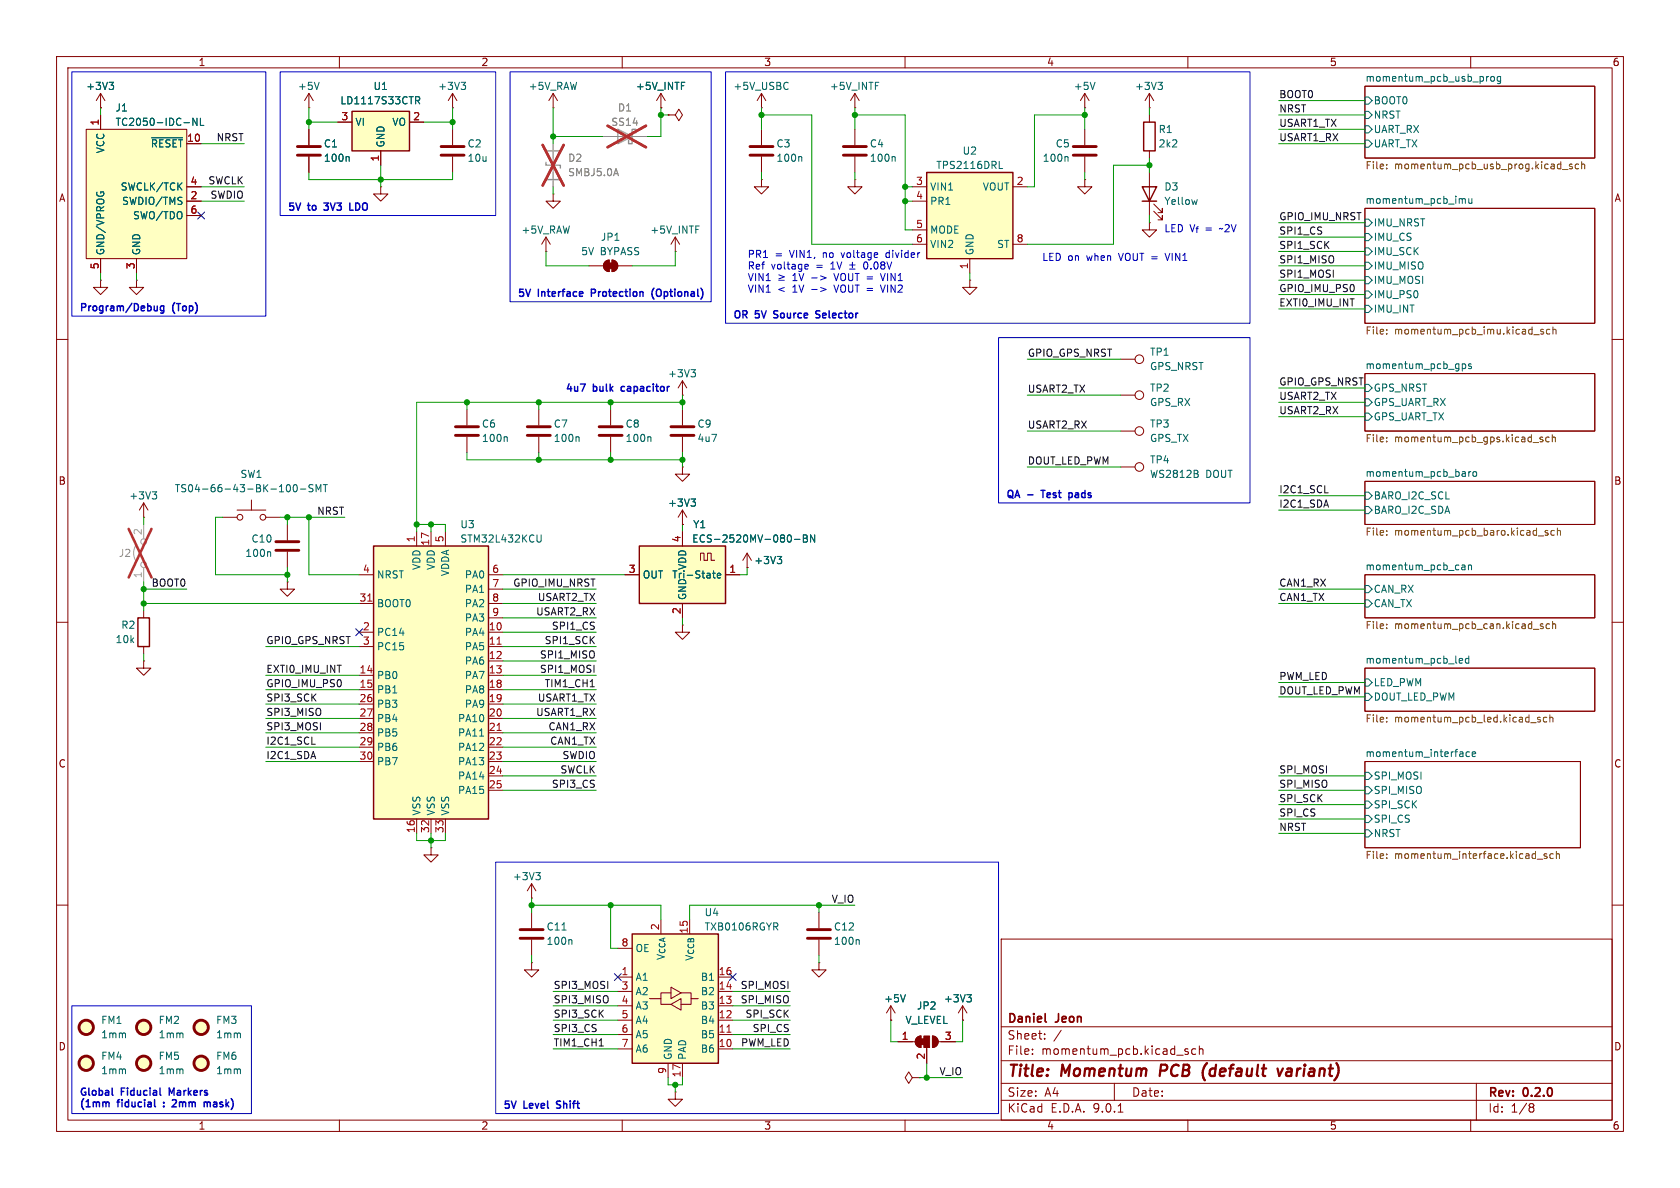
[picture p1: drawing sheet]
<svg xmlns="http://www.w3.org/2000/svg" width="297mm" height="210mm" viewBox="0 0 297 210" stroke-linecap="round" stroke-linejoin="round" font-family="sans-serif">
<g fill="none" stroke="#840000" stroke-width=".18">
<path d="M10 10h277v190h-277zM12 12h273v186h-273zM60 10v2M110 10v2M116.8 19.1h.1M116.8 16.5l-.7 1.3M116.8 16.5l.8 1.3M116.8 16.5v2.6M160 10v2M191.8 19.1h.1M191.8 16.5l-.8 1.3M191.8 16.5l.7 1.3"/>
<path d="M191.8 16.5v2.6M203.2 19.1h.1M203.2 16.5l-.8 1.3M203.2 16.5l.8 1.3M203.2 16.5v2.6M210 10v2M241.3 15.2h40.6v12.7h-40.6zM260 10v2M97.8 34.3v1.3h1.3l-1.3 1.2-1.3-1.2h1.3M97.8 34.3h.1M241.3 36.8h40.6v20.4h-40.6zM96.5 44.5h.1"/>
<path d="M96.5 41.9l-.7 1.3M96.5 41.9l.8 1.3M96.5 41.9v2.6M104.1 47h2.6M107 46.3l.7-.3v2a1.02 1.02 0 0 1-.9-.6 1.02 1.02 0 0 1 .2-1.1zM108.2 46a1.02 1.02 0 0 1 1 1 1.02 1.02 0 0 1-1 1zM109.2 47h2.6M119.4 44.5h.1M119.4 41.9l-.8 1.3M119.4 41.9l.7 1.3M119.4 41.9v2.6M171.4 49.5v1.3h1.3l-1.3 1.3-1.2-1.3h1.2"/>
<path d="M171.4 49.5h.1M10 60h2M82.5 72.4v2.8M82.5 77.2v2.8M241.3 66h40.6v10.2h-40.6zM285 60h2M39.4 91.4h2.5M41.9 90.2h5.1M44.4 88.4v1.8M47 91.4h2.5M50.8 92.7v2.8M50.8 97.5v2.8"/>
<path d="M241.3 85.1h40.6v7.6h-40.6zM10 110h2M50.8 102.9v1.2h1.3l-1.3 1.3-1.3-1.3h1.3M50.8 102.9h.1M241.3 118.1h40.6v7.6h-40.6zM241.3 101.6h40.6v7.6h-40.6zM285 110h2M241.3 134.6h38.1v15.3h-38.1zM76.2 149.9v1.2h1.3l-1.3 1.3-1.3-1.3h1.3M76.2 149.9h.1M10 160h2M177 166h108v32h-108z"/>
<path d="M285 160h2M60 198v2M110 198v2M160 198v2M177 194.5h108M177 191.5h108M177 187.5h108M177 181.5h108M182.5 186.3v.1M182.5 185.5v.1M184.7 183.6v.1M184.7 182.8v.1"/>
<path d="M187.6 182.1l-1.3 2M197 191.5v3M197.7 196.6h.8M209.5 185.7l.6 .4-.2 .3-.4-.1M210 198v2M210 185.5l-.3-.1-.2 .2M211.4 185.5l-.4-.1-.3 .3v.4l.1 .2h.6M212 185.5l.2-.1 .4 .1 .1 .9M212 184.9v1.5M260 198v2M261 191.5v6.5M270.6 195.1l.4 .1 .2 .2-.3 .3"/>
<path d="M270.6 195.7h.3M270.9 195.7l.2 .2 .1 .4-.2 .2-.4 .1"/>
<circle cx="42.4" cy="91.4" r=".51"/>
<circle cx="46.5" cy="91.4" r=".51"/>
</g>
<path d="M205.3 188.2l-.3 2M212.8 190.6l.2 .4M213.4 187.9l-.6 .9M225.8 188.9l.4 1.3 .6-1.3M227.8 188.9l-.2 .1M228.2 189.4h-.5a.4 .4 0 0 0-.4 .4 .4 .4 0 0 0 .3 .4h.5" fill="none" stroke="#840000" stroke-width=".4"/>
<path d="M184.8 180.6l.2 .1" fill="none" stroke="#840000" stroke-width=".3"/>
<g fill="none" stroke="#006464" stroke-width=".18">
<path d="M120.5 14.5h.6M193.6 14.5l-.4 1.3M204.7 14.5h.8l-.4 .5M205.3 15l.2 .3v.3l-.2 .2M241.3 17.1h.6l.7 .7-.7 .6h-.6zM241.3 19.7h.6l.7 .6-.7 .7h-.6zM263.2 13.5l-.4 .3M263.6 13.6l.2-.1 .3 .1 .1 .5-.1 .2-.3 .1-.2-.2zM265.3 13.6l-.4-.1-.2 .3 .1 .5h.5M265.3 13.5v1l-.3 .3-.3-.1M123 39.9h.6M241.3 38.7h.6l.7 .7-.7 .6h-.6z"/>
<path d="M241.3 22.2h.6l.7 .7-.7 .6h-.6zM241.3 24.8h.6l.7 .6-.7 .6h-.6zM258.2 35.1l.3 .2M258.5 35.3l.2-.2 .3 .1 .1 .8M258.5 35.3v.7M259.7 35.1v.8l.3 .1 .2-.2M260.2 35.1v.9M241.3 41.3h.6l.7 .6-.7 .6h-.6zM241.3 54h.6l.7 .6-.7 .6h-.6zM241.3 46.4h.6l.7 .6-.7 .6h-.6zM241.3 48.9h.6l.7 .6-.7 .7h-.6zM241.3 51.4h.6l.7 .7-.7 .6h-.6z"/>
<path d="M241.3 43.8h.6l.7 .7-.7 .6h-.6zM89.5 77.2l.2 .2v.6M241.3 67.9h.6l.7 .7-.7 .6h-.6zM241.3 70.5h.6l.7 .6-.7 .7h-.6zM241.3 73h.6l.7 .7-.7 .6h-.6zM258.5 64.3v1.3M258.5 64.4l.4-.1 .2 .3-.1 .5h-.5M260.1 64.4l-.3-.1-.2 .2 .1 .2 .4 .1v.3h-.5M47.7 97.5l.1 .2v.7M51.9 85.8l.2-.1a.68 .68 0 0 1 .5 .6 .68 .68 0 0 1-.5 .6l-.2-.1-.1-.3zM53.1 86.5h1M55.3 85.7h-.4l-.2 .1v.4l.5 .2 .1 .3-.2 .2h-.5"/>
<path d="M55.9 86.9v-1.2l.4 .9 .4-.9v1.2M57.1 85.7h.8M57.5 85.7v1.2M241.3 87h.6l.7 .6-.7 .7h-.6zM241.3 89.5h.6l.7 .7-.7 .6h-.6zM258.5 99.9h.4l.1 .8M259.6 100l.2-.1h.3v.8M259.6 99.9v.8M259.7 83.4v.8M260 83.4l-.3 .2M260.4 83.5l.2-.1 .4 .1 .1 .5-.2 .2h-.3l-.2-.1zM241.3 103.5h.6l.7 .6-.7 .7h-.6z"/>
<path d="M241.3 106h.6l.7 .7-.7 .6h-.6zM258 116.8l.6-.1-.1-.3h-.3l-.2 .2v.6h.5M259 100.2h-.4l-.2 .2 .2 .3h.4M259.7 116.4h-.4l-.2 .2 .1 .6h.5M259.7 116v1.2M241.3 136.5h.6l.7 .7-.7 .6h-.6zM241.3 139.1h.6l.7 .6-.7 .6h-.6zM241.3 120h.6l.7 .7-.7 .6h-.6zM241.3 122.6h.6l.7 .6-.7 .6h-.6zM258.5 132.9l.1 .2v.6M258.6 133.7h-.4M258.6 133.2l-.4 .1"/>
<path d="M259.8 133l-.4-.1-.2 .2 .1 .6h.5M260.3 133.3l.6-.1-.1-.2-.4-.1-.1 .2v.6h.5M241.3 146.7h.6l.7 .6-.7 .7h-.6zM241.3 141.6h.6l.7 .6-.7 .7h-.6zM241.3 144.1h.6l.7 .7-.7 .6h-.6z"/>
</g>
<g fill="none" stroke="#725600" stroke-width=".18">
<path d="M245.1 29.1v.1M245.1 29.7v.1M276.2 30h1M277.9 29.1l-.3-.1-.2 .2 .1 .2 .4 .1v.3h-.5M279.1 29.1l-.4-.1-.2 .2 .1 .6h.5M279.6 29.1l.2-.1 .3 .1 .1 .7M279.6 28.6v1.2M245.1 58.3v.1M245.1 58.9v.2M271.2 59.2h.9M272.8 58.3l-.3-.1-.1 .2v.2l.4 .1v.3h-.4M274 58.3l-.4-.1-.2 .3 .1 .5h.5"/>
<path d="M274.5 57.8v1.3M274.5 58.3l.2-.1 .3 .1 .1 .8M245.1 77.3v.1M245.1 78v.1M271 78.2h1M272.7 77.3h-.3l-.2 .1 .1 .2 .4 .1v.3h-.5M273.9 77.3h-.4l-.2 .2 .1 .5h.5M274.4 77.4l.2-.1h.3l.1 .8M274.4 76.8v1.3M245.1 93.8v.2M245.1 94.5v.1M271.9 94.7h1"/>
<path d="M273.6 93.8h-.3l-.2 .2 .1 .1 .4 .2v.3h-.5M274.8 93.8h-.4l-.2 .2 .1 .6h.5M275.3 93.9l.2-.1h.3l.1 .8M275.3 93.3v1.3M245.1 110.3v.2M245.1 111v.1M271.1 111.2h1M272.8 110.3h-.3l-.2 .2 .1 .1 .4 .2v.3h-.5M273.9 110.3h-.3l-.3 .2 .2 .6h.4M274.5 110.4l.2-.1h.3v.8M274.5 109.9v1.2M245.1 126.9v.1"/>
<path d="M245.1 127.5v.1M270.6 127.8h1M272.3 126.9l-.3-.1-.2 .2 .1 .2 .4 .1v.3h-.5M273.5 126.9l-.4-.1-.3 .2 .2 .6h.5M274 126.4v1.2M274 126.9l.2-.1 .3 .1v.7M245.1 151.6v.2M245.1 151v.1M271.8 151.9h.9M273.5 151l-.4-.1-.1 .2v.2l.5 .1v.3h-.5M274.6 151l-.4-.1-.2 .3 .1 .5h.5M275.1 151l.2-.1 .3 .1 .1 .8"/>
<path d="M275.1 150.5v1.3"/>
</g>
<g fill="#840000" stroke="#840000" stroke-width=".18">
<path d="M107.4 46.5h1.1v1h-1.1z"/>
<path d="M107 46.3l.7-.3v2a1.02 1.02 0 0 1-.9-.6 1.02 1.02 0 0 1 .2-1.1z"/>
<path d="M108.2 46a1.02 1.02 0 0 1 1 1 1.02 1.02 0 0 1-1 1z"/>
</g>
<path d="M80.5 75.4h4.1M80.5 77h4.1M48.8 97.3h4M48.8 95.8h4" fill="none" stroke="#840000" stroke-width=".51"/>
<path d="M66 96.5h20.4v48.3h-20.4z" fill="#ffffc2"/>
<path d="M201.9 33h2.6l-1.3 2.6zM201.9 35.6h2.6M202.2 21.6h2v5.1h-2zM66 96.5h20.4v48.3h-20.4zM24.4 109.2h2v5.1h-2z" fill="none" stroke="#840000" stroke-width=".25"/>
<g fill="none" stroke="#840000" stroke-width=".18">
<path d="M134.6 19.1h.1M134.6 16.5l-.7 1.3M134.6 16.5l.8 1.3M134.6 16.5v2.6M151.1 19.1h.1M151.1 16.5v2.6M151.1 16.5l-.7 1.3M151.1 16.5l.8 1.3M134.6 31.8v1.2h1.3l-1.3 1.3-1.3-1.3h1.3M134.6 31.8h.1M134.6 22.9v2.8M134.6 27.7v2.8"/>
<path d="M151.1 31.8v1.2h1.3l-1.3 1.3-1.2-1.3h1.2M151.1 31.8h.1M151.1 22.9v2.8M151.1 27.7v2.8M191.8 31.8v1.2h1.2l-1.2 1.3-1.3-1.3h1.3M191.8 31.8h.1M191.8 22.9v2.8M191.8 27.7v2.8M203.2 39.4v1.2h1.3l-1.3 1.3-1.3-1.3h1.3M203.2 39.4h.1M203.2 20.3v1.3M203.2 26.7v1.2"/>
<path d="M203.2 30.5v7.6M204 37.3l1.5 1.6v-.8v.8h-.8M204 36.1l1.5 1.5v-.8v.8h-.8M198.1 76.2h2.6M198.1 69.9h2.6M198.1 63.5h2.6M73.7 94v2.5M76.2 94v2.5M78.7 94v2.5M198.1 82.6h2.6M25.4 116.8v1.3h1.3l-1.3 1.3-1.3-1.3h1.3M25.4 116.8h.1"/>
<path d="M25.4 108v1.2M25.4 114.3v1.3M63.5 101.6h2.5M63.5 106.7h2.5M63.5 111.8h2.5M63.5 114.3h2.5M63.5 119.4h2.5M86.4 101.6h2.5M86.4 106.7h2.5M86.4 111.8h2.5M86.4 114.3h2.5M86.4 119.4h2.5"/>
<path d="M86.4 104.1h2.5M86.4 109.2h2.5M86.4 116.8h2.5M63.5 121.9h2.5M63.5 124.5h2.5M63.5 127h2.5M63.5 129.5h2.5M63.5 132.1h2.5M63.5 134.6h2.5M86.4 121.9h2.5M86.4 124.5h2.5M86.4 127h2.5"/>
<path d="M86.4 129.5h2.5M86.4 132.1h2.5M86.4 134.6h2.5M86.4 137.2h2.5M86.4 139.7h2.5M73.7 144.8v2.5M76.2 144.8v2.5M78.7 144.8v2.5"/>
<circle cx="201.4" cy="69.8" r=".76"/>
<circle cx="201.4" cy="76.2" r=".76"/>
<circle cx="201.4" cy="63.5" r=".76"/>
<circle cx="201.4" cy="82.5" r=".76"/>
</g>
<path d="M65 106.3h.7M87.9 113.9h.7M87.9 129.1h.7" fill="none" stroke="#a90000" stroke-width=".18"/>
<path d="M139.1 14.5l.2 .2M139.3 15.7l-.2 .1M154.8 14.5h.6M141.6 27.7l.1 .2v.6M158.1 27.7l.2 .2v.6M188.6 27.7l.2 .2v.6M211.7 35.3l-.3 .8M95.7 94.6l-.1 1.1-.2 .1h-.3M211.7 83.8l.1 .2-.1 .3M211.7 83.3v.3M84.8 130.1h.7" fill="none" stroke="#006464" stroke-width=".18"/>
<g fill="#ffffc2" stroke="#ffffc2" stroke-width=".18">
<circle cx="15.2" cy="181.6" r="1.27"/>
<circle cx="25.4" cy="188" r="1.27"/>
<circle cx="35.6" cy="181.6" r="1.27"/>
</g>
<g fill="none" stroke="#840000" stroke-width=".51">
<path d="M132.6 25.9h4.1M132.6 27.4h4.1M149.1 25.9h4.1M149.1 27.4h4.1M189.7 25.9h4.1M189.7 27.4h4.1"/>
<circle cx="15.2" cy="181.6" r="1.27"/>
<circle cx="25.4" cy="188" r="1.27"/>
<circle cx="35.6" cy="181.6" r="1.27"/>
</g>
<path d="M96.5 26.7l2.6 5.1h-2.6l2.6-5.1zM96.5 28.7v.5h2.6v.5M109.2 22.9l2.6 1.2-2.6 1.3zM112.4 23.5v-.6h-.6v2.5h-.7v-.6" fill="none" stroke="#9c9b98" stroke-width=".25"/>
<path d="M97.8 25.4v7.6M106.7 24.1h7.6" fill="none" stroke="#9c9b98" stroke-width=".18"/>
<path d="M108.9 29.8l.4 1.3" fill="none" stroke="#939391" stroke-width=".18"/>
<path d="M95.9 25.6l3.7 7.2M99.6 25.6l-3.7 7.2M107.4 22.2l6.8 3.8M114.2 22.2l-6.8 3.8" fill="none" stroke="#e12e31" stroke-width=".46"/>
<path d="M163.8 30.5h15.3v15.2h-15.3z" fill="#ffffc2"/>
<path d="M163.8 30.5h15.3v15.2h-15.3z" fill="none" stroke="#840000" stroke-width=".25"/>
<g fill="none" stroke="#840000" stroke-width=".18">
<path d="M17.8 19.1h.1M17.8 16.5l-.8 1.3M17.8 16.5l.7 1.3M17.8 16.5v2.6M80 19.1h.1M80 16.5l-.8 1.3M80 16.5l.8 1.3M80 16.5v2.6M97.8 19.1h.1M97.8 16.5l-.8 1.3M97.8 16.5l.8 1.3M97.8 16.5v2.6"/>
<path d="M67.3 33v1.3h1.3l-1.3 1.3-1.3-1.3h1.3M67.3 33h.1M118.1 20.3h1.3l.6-1 .6 1-.6 1-.6-1M118.1 20.3h.1M161.3 33h2.5M161.3 35.6h2.5M179.1 33h2.5M24.1 49.5v1.3h1.3l-1.3 1.3-1.2-1.3h1.2M24.1 49.5h.1M161.3 40.6h2.5M161.3 43.2h2.5M171.4 45.7v2.6"/>
<path d="M179.1 43.2h2.5M120.6 82.6v1.2h1.3l-1.3 1.3-1.2-1.3h1.2M120.6 82.6h.1M94 170.2v1.3h1.2l-1.2 1.2-1.3-1.2h1.3M94 170.2h.1M94 161.3v2.8M94 166.1v2.8M144.8 161.3v2.8M144.8 166.1v2.8"/>
</g>
<path d="M19.3 14.5h.8l-.4 .5M19.8 15l.3 .3v.3l-.3 .2M81.5 14.5h.8l-.4 .5M82.1 15l.2 .3v.3l-.2 .2M176.7 29.8h.6M99.4 164.4h.7M100.9 166.1l.2 .2v.6M151.7 166.1l.2 .2v.6" fill="none" stroke="#006464" stroke-width=".18"/>
<path d="M91.9 164.3h4.1M91.9 165.9h4.1M142.7 164.3h4.1M142.7 165.9h4.1" fill="none" stroke="#840000" stroke-width=".51"/>
<path d="M111.8 165.1h15.2v22.9h-15.2z" fill="#ffffc2"/>
<path d="M111.8 165.1h15.2v22.9h-15.2z" fill="none" stroke="#840000" stroke-width=".25"/>
<g fill="none" stroke="#840000" stroke-width=".18">
<path d="M109.2 167.6h2.6M109.2 172.7h2.6M109.2 175.3h2.6M109.2 177.8h2.6M114.8 176.5h2v1h1.8M118.6 175.5h-1.8v1M118.6 177.5l1.8-1v2.1zM118.6 174.5l1.8 1-1.8 1zM120.4 175.5h1.8v1h1.2M122.2 176.5v1h-1.8M127 172.7h2.5M127 175.3h2.5"/>
<path d="M127 177.8h2.5M109.2 180.3h2.6M109.2 182.9h2.6M109.2 185.4h2.6M118.1 188v2.5M120.6 188v2.5M127 180.3h2.5M127 182.9h2.5M127 185.4h2.5"/>
</g>
<path d="M128.5 182.5h.7" fill="none" stroke="#a90000" stroke-width=".18"/>
<path d="M137.1 163.8l.4 .6M137.5 163.3v.4" fill="none" stroke="#006464" stroke-width=".18"/>
<path d="M15.2 22.9h17.8v22.8h-17.8z" fill="#ffffc2"/>
<g fill="none" stroke="#840000" stroke-width=".18">
<path d="M54.6 19.1h.1M54.6 16.5v2.6M54.6 16.5l-.8 1.3M54.6 16.5l.8 1.3M15.2 22.9h17.8v22.8h-17.8zM17.8 20.3v2.6M33 25.4h2.6M33 33h2.6M33 35.6h2.6M33 38.1h2.6M54.6 22.9v2.8M54.6 27.7v2.8"/>
<path d="M80 22.9v2.8M80 27.7v2.8M17.8 49.5v1.3h1.2l-1.2 1.3-1.3-1.3h1.3M17.8 49.5h.1M17.8 45.7v2.6M24.1 45.7v2.6M107.9 72.4v2.8M107.9 77.2v2.8M120.6 69.9h.1M120.6 67.3l-.7 1.3M120.6 67.3l.8 1.3M120.6 67.3v2.6"/>
<path d="M120.6 72.4v2.8M120.6 77.2v2.8M25.4 91.4h.1M25.4 88.9l-.8 1.3M25.4 88.9l.8 1.3M25.4 88.9v2.5M144.8 170.2v1.3h1.2l-1.2 1.2-1.3-1.2h1.3M144.8 170.2h.1M157.5 177.8l-.8 1.3M157.5 177.8l.7 1.3M157.5 177.8v2.5M170.2 177.8l-.8 1.3"/>
<path d="M170.2 177.8l.7 1.3M170.2 177.8v2.5M119.4 193v1.3h1.2l-1.2 1.3-1.3-1.3h1.3M119.4 193h.1M157.5 180.3h.1M158.7 184.2h3.1M161.3 190.5l-.6-1-.7 1 .7 1 .6-1h1.3M162.1 183.4l.7-.3v2.1a1.02 1.02 0 0 1-.9-.7 1.02 1.02 0 0 1 .2-1.1zM162.6 190.5h.1M163.8 185.2v2.8M164.8 183.1a1.02 1.02 0 0 1 1.1 1.1 1.02 1.02 0 0 1-1.1 1zM165.9 184.2h3"/>
<path d="M170.2 180.3h.1"/>
</g>
<g fill="none" stroke="#006464" stroke-width=".18">
<path d="M56.4 14.5l-.4 1.3M26.8 24.4h5.5M34.8 20.9v1.3l-.7-1.3v1.3M35.4 20.9v1.3h.6M61.6 27.7l.1 .2v.6M114.9 77.2l.2 .2v.6M122.2 65.3h.7l-.4 .5M122.7 65.8l.2 .3v.3l-.2 .2M26.9 86.9h.8l-.4 .5M27.5 87.4l.2 .3v.3l-.2 .2M160.1 175.8l-.5 1.3M170.9 175.8h.8l-.4 .5"/>
<path d="M171.5 176.3l.2 .3v.3l-.2 .2"/>
</g>
<g fill="none" stroke="#840000" stroke-width=".51">
<path d="M52.6 25.9h4M52.6 27.4h4M78 25.9h4M78 27.4h4M105.9 75.4h4.1M105.9 77h4.1M118.6 75.4h4.1M118.6 77h4.1"/>
<circle cx="15.2" cy="188" r="1.27"/>
<circle cx="25.4" cy="181.6" r="1.27"/>
<circle cx="35.6" cy="188" r="1.27"/>
</g>
<g fill="#840000" stroke="#840000" stroke-width=".18">
<path d="M162.8 183.6h.5v1.1h-.5z"/>
<path d="M162.1 183.4l.7-.3v2.1a1.02 1.02 0 0 1-.9-.7 1.02 1.02 0 0 1 .2-1.1z"/>
<path d="M163.3 183.1h1v2.1h-1z"/>
<path d="M164.8 183.1a1.02 1.02 0 0 1 1.1 1.1 1.02 1.02 0 0 1-1.1 1z"/>
</g>
<g fill="#ffffc2" stroke="#ffffc2" stroke-width=".18">
<circle cx="25.4" cy="181.6" r="1.27"/>
<circle cx="15.2" cy="188" r="1.27"/>
<circle cx="35.6" cy="188" r="1.27"/>
</g>
<g fill="none" stroke="#9c9b98" stroke-width=".18">
<path d="M24.1 96.3a2.54 2.54 0 0 0 0 3M25.4 92.7v2.6M25.4 100.3v2.6"/>
<circle cx="25.4" cy="95.8" r=".51"/>
<circle cx="25.4" cy="99.8" r=".51"/>
</g>
<path d="M22.7 93.5l4.1 8.6M26.8 93.5l-4.1 8.6" fill="none" stroke="#e12e31" stroke-width=".46"/>
<path d="M62.2 19.7h10.2v7h-10.2z" fill="#ffffc2"/>
<path d="M62.2 19.7h10.2v7h-10.2z" fill="none" stroke="#840000" stroke-width=".25"/>
<path d="M59.7 21.6h2.5M67.3 26.7v2.5M72.4 21.6h2.5M95.2 72.4v2.8M95.2 77.2v2.8M120.6 110.5v1.3h1.3l-1.3 1.2-1.2-1.2h1.2M120.6 110.5h.1M94 158.8h.1M94 156.2l-.8 1.3M94 156.2l.7 1.3M94 156.2v2.6" fill="none" stroke="#840000" stroke-width=".18"/>
<path d="M73.5 17.1h.5l.2 .2-.1 .4-.6 .1M73.8 17.8l.4 .6M102.2 77.2l.2 .2v.6M94.7 154.2h.8l-.4 .5M95.3 154.7l.2 .3v.3l-.2 .2" fill="none" stroke="#006464" stroke-width=".18"/>
<path d="M93.2 75.4h4.1M93.2 77h4.1" fill="none" stroke="#840000" stroke-width=".51"/>
<path d="M113 96.5h15.3v10.2h-15.3z" fill="#ffffc2"/>
<path d="M113 96.5h15.3v10.2h-15.3z" fill="none" stroke="#840000" stroke-width=".25"/>
<g fill="none" stroke="#840000" stroke-width=".18">
<path d="M17.8 19.1h.1M116.8 19.1h.1M17.8 20.3v2.6M33 25.4h2.6M33 33h2.6M33 35.6h2.6M33 38.1h2.6M54.6 22.9v2.8M54.6 27.7v2.8M59.7 21.6h2.5M67.3 26.7v2.5M72.4 21.6h2.5"/>
<path d="M118.1 20.3h.1M17.8 45.7v2.6M24.1 45.7v2.6M120.6 92.7h.1M120.6 90.2v2.5M120.6 94v2.5M120.6 90.2l-.7 1.2M120.6 90.2l.8 1.2M123.8 99.1v-1.3h.7v1.3h.6v-1.3h.6v1.3h.7M132.1 97.8l-.8 1.3M132.1 97.8l.7 1.3M132.1 97.8v2.5"/>
<path d="M110.5 101.6h2.5M120.6 106.7v2.5M128.3 101.6h2.5M132.1 100.3h.1M157.5 180.3h.1M158.7 184.2h2.6M163.8 185.4v2.6M166.4 184.2h2.5M170.2 180.3h.1"/>
</g>
<g fill="none" stroke="#006464" stroke-width=".18">
<path d="M19.3 14.5h.8l-.4 .5M19.8 15l.3 .3v.3l-.3 .2M73.5 17.1h.5l.2 .2-.1 .4-.6 .1M73.8 17.8l.4 .6M120.5 14.5h.6M26.8 24.4h5.5M34.8 20.9v1.3l-.7-1.3v1.3M35.4 20.9v1.3h.6M61.6 27.7l.1 .2v.6M122.2 88.2h.7l-.4 .5M122.7 88.7l.2 .2v.3l-.2 .3M137.4 98.4h.8l-.4 .5"/>
<path d="M137.9 98.9l.3 .2v.3l-.3 .2M140.5 95.3h.9M142 94.6h.5l.2 .2-.2 .4 .2 .1 .1 .3-.3 .2h-.5zM142 95.2h.5M144 94.6v1.2l-.7-1.2v1.2M126 101.3h.5M126.1 100.9v1.1l.4 .2M126.8 101.8l.6-.2v-.2l-.4-.1-.2 .2 .1 .6h.5M160.1 175.8l-.5 1.3M170.9 175.8h.8l-.4 .5M171.5 176.3l.2 .3v.3l-.2 .2"/>
</g>
<path d="M234.2 87.1h.6M55.1 131.6h.6M104.3 121.4h.8M105.9 184.9h.8" fill="none" stroke="#0f0f0f" stroke-width=".18"/>
<g fill="none" stroke="#009600" stroke-width=".18">
<path d="M17.8 19.1v1.2M54.6 19.1v3.8M80 19.1v3.8M97.8 19.1v6.3M116.8 19.1v5h-2.5M134.6 19.1v3.8M151.1 19.1v3.8M191.8 19.1v3.8M203.2 19.1v1.2M226.1 17.8h15.2M35.6 35.6h7.6M35.6 33h7.6"/>
<path d="M35.6 25.4h7.6M54.6 30.5v1.3h25.4v-1.3M54.6 21.6h5.1M67.3 29.2v3.8M74.9 21.6h5.1M97.8 33v1.3M97.8 24.1h8.9M116.8 20.3h1.3M134.6 20.3h8.9v22.9h17.8M134.6 30.5v1.3M151.1 20.3h8.9v20.3h1.3M151.1 30.5v1.3"/>
<path d="M160 35.6h1.3M160 33h1.3M191.8 20.3h-8.9v12.7h-1.3M191.8 30.5v1.3M203.2 27.9v2.6M203.2 38.1v1.3M203.2 29.2h-6.4v14h-15.2M226.1 25.4h15.2M226.1 20.3h15.2M226.1 22.9h15.2M226.1 39.4h15.2M17.8 48.3v1.2"/>
<path d="M24.1 48.3v1.2M96.5 44.5v2.5h7.6M119.4 44.5v2.5h-7.6M171.4 48.3v1.2M226.1 47h15.2M226.1 49.5h15.2M226.1 44.5h15.2M226.1 41.9h15.2M226.1 52.1h15.2M226.1 54.6h15.2M82.5 71.1v1.3M95.2 71.1v1.3"/>
<path d="M107.9 71.1v1.3M120.6 71.1h-46.9v22.9M120.6 69.9v2.5M181.6 63.5h16.5M181.6 69.9h16.5M181.6 76.2h16.5M226.1 71.1h15.2M226.1 73.7h15.2M226.1 68.6h15.2M25.4 91.4v1.3M39.4 91.4h-1.3v10.2h12.7M49.5 91.4h11.5"/>
<path d="M50.8 91.4v1.3M54.6 91.4v10.2h8.9M73.7 92.7h5v1.3M76.2 92.7v1.3M82.5 80v1.3h38.1M95.2 80v1.3M107.9 80v1.3M120.6 80v2.6M120.6 92.7v1.3M181.6 82.6h16.5M226.1 90.2h15.2M226.1 87.6h15.2"/>
<path d="M25.4 102.9v5.1M25.4 115.6v1.2M25.4 106.7h38.1M25.4 104.1h7.6M47 119.4h16.5M47 114.3h16.5M50.8 100.3v2.6M88.9 119.4h16.5M88.9 106.7h16.5M88.9 114.3h16.5M88.9 104.1h16.5M88.9 116.8h16.5"/>
<path d="M88.9 111.8h16.5M88.9 101.6h21.6M88.9 109.2h16.5M120.6 109.2v1.3M132.1 100.3v1.3h-1.3M226.1 106.7h15.2M226.1 104.1h15.2M47 132.1h16.5M47 124.5h16.5M47 127h16.5M47 121.9h16.5M47 129.5h16.5"/>
<path d="M47 134.6h16.5M88.9 132.1h16.5M88.9 137.2h16.5M88.9 124.5h16.5M88.9 127h16.5M88.9 121.9h16.5M88.9 129.5h16.5M88.9 139.7h16.5M88.9 134.6h16.5M226.1 137.2h15.2M226.1 123.2h15.2M226.1 120.7h15.2"/>
<path d="M226.1 139.7h15.2M73.7 147.3v1.3h5v-1.3M76.2 147.3v2.6M94 158.8v2.5M226.1 142.2h15.2M226.1 147.3h15.2M226.1 144.8h15.2M94 160h22.8v2.6M94 168.9v1.3M97.8 177.8h11.4M97.8 175.3h11.4M107.9 160v7.6h1.3"/>
<path d="M129.5 177.8h10.2M129.5 175.3h10.2M144.8 160v1.3M144.8 168.9v1.3M151.1 160h-29.2v2.6M97.8 182.9h11.4M97.8 180.3h11.4M97.8 185.4h11.4M118.1 190.5v1.3h2.5v-1.3M119.4 191.8v1.2M129.5 182.9h10.2M129.5 180.3h10.2"/>
<path d="M129.5 185.4h10.2M157.5 180.3v3.9h1.2M162.6 190.5h7.6M163.8 188v2.5M170.2 180.3v3.9h-1.3"/>
</g>
<path d="M35 37.5l1.2 1.2M36.2 37.5l-1.2 1.2M62.9 111.2l1.2 1.2M64.1 111.2l-1.2 1.2M108.6 172.1l1.2 1.2M109.8 172.1l-1.2 1.2M128.9 172.1l1.2 1.2M130.1 172.1l-1.2 1.2" fill="none" stroke="#000084" stroke-width=".18"/>
<g fill="none" stroke="#0000c2" stroke-width=".25">
<path d="M57.3 35.9h.7M57.3 37l.1 .2M61.9 35.9v1.3h.6M27.8 54.1v.8M27.8 54.8l-.1 .1M29 54.1h-.4l-.3 .2 .2 .6h.5M29 54.1v1l-.3 .3-.3-.1M104.5 51.8h.5M105 51.1h-.5v1.3M115.6 50.9a1.46 1.46 0 0 0 0 2M136.8 56.1l.2 .1M136.8 55.1v.3"/>
<path d="M144.2 56.1h.6M144.9 55l-.4-.1-.3 .3 .1 .3 .5 .2M102.6 67.9h.9l-.6 1.3M184 86.7h.7M189 87.1v1.3M189 87.2l.3-.1 .3 .2M189.6 87.7l-.3 .3-.3-.1M19.1 194.8l.2 .2v.7M19.9 193.6h.1M29 194.9v.1M29 195.5v.2M30.3 193.2l-.4-.9v1.3"/>
<path d="M31.1 194.9l-.7 .8h.8M36.2 194.9l.3-.1 .1 .2M36.6 195l.2-.2 .4 .2M36.6 195v.7M98.4 195.8l.2 .1M98.4 194.8v.3"/>
</g>
<g fill="none" stroke="#0000c2" stroke-width=".18">
<path d="M12.7 12.7h34.3v43.2h-34.3zM49.5 12.7h38.1v25.4h-38.1zM90.2 12.7h35.5v40.6h-35.5zM128.3 12.7h92.7v44.5h-92.7zM142.5 46.7l.3 .1 .1 .2-.6 .1M142.8 47.5l-.3 .1M143.5 49.1h1M143.5 51.2h1M145.1 48.8l.9 .3-.9 .4M145.1 50.8l.9 .4-.9 .3M147.4 48.3l.4 1.3M147.4 50.4l.4 1.3"/>
<path d="M150.2 47.6h1M150.2 46.8h1M150.7 46.4v.9M152.7 46.8v.5l.3 .3 .3-.2 .1-.6M154 47.4v.2M154.5 46.8l.1 .5 .2 .3 .3-.2 .1-.6M155.6 48.3l.5 1.3 .4-1.3M155.6 50.4l.5 1.3 .4-1.3M156 46.8l-.3 .3 .1 .3 .2 .2 .3-.1 .1-.2v-.2l-.2-.3M156 46.8h.2M156 46.8l-.3-.2 .3-.3h.2l.2 .2-.2 .3M156.8 46.3l.4 1.3 .4-1.3"/>
<path d="M156.9 44.7l-.3 .2v.4l.3 .2M176.5 59.7h44.5v29.2h-44.5zM206 44.8l.4 1.2M87.6 152.4h88.9v44.5h-88.9zM12.7 177.8h31.7v19.1h-31.7z"/>
</g>
<path d="M97.8 25.4v2.5M97.8 30.5v2.5M106.7 24.1h2.5M111.8 24.1h2.5" fill="none" stroke="#9c9b98" stroke-width=".18"/>
<path d="M95.9 25.6l3.7 7.2M99.6 25.6l-3.7 7.2M107.4 22.2l6.8 3.8M114.2 22.2l-6.8 3.8" fill="none" stroke="#e12e31" stroke-width=".46"/>
<path d="M108.9 29.8l.4 1.3" fill="none" stroke="#939391" stroke-width=".18"/>
<g fill="#009600" stroke="#009600" stroke-width=".18">
<circle cx="107.9" cy="81.3" r=".46"/>
<circle cx="95.2" cy="81.3" r=".46"/>
<circle cx="120.6" cy="81.3" r=".46"/>
<circle cx="107.9" cy="71.1" r=".46"/>
<circle cx="82.5" cy="71.1" r=".46"/>
<circle cx="95.2" cy="71.1" r=".46"/>
<circle cx="120.6" cy="71.1" r=".46"/>
<circle cx="160" cy="35.6" r=".46"/>
<circle cx="160" cy="33" r=".46"/>
<circle cx="191.8" cy="20.3" r=".46"/>
<circle cx="203.2" cy="29.2" r=".46"/>
<circle cx="151.1" cy="20.3" r=".46"/>
<circle cx="134.6" cy="20.3" r=".46"/>
<circle cx="50.8" cy="91.4" r=".46"/>
<circle cx="54.6" cy="91.4" r=".46"/>
<circle cx="50.8" cy="101.6" r=".46"/>
<circle cx="94" cy="160" r=".46"/>
<circle cx="107.9" cy="160" r=".46"/>
<circle cx="97.8" cy="24.1" r=".46"/>
<circle cx="116.8" cy="20.3" r=".46"/>
<circle cx="80" cy="21.6" r=".46"/>
<circle cx="76.2" cy="148.6" r=".46"/>
<circle cx="73.7" cy="92.7" r=".46"/>
<circle cx="76.2" cy="92.7" r=".46"/>
<circle cx="25.4" cy="106.7" r=".46"/>
<circle cx="25.4" cy="104.1" r=".46"/>
<circle cx="119.4" cy="191.8" r=".46"/>
<circle cx="144.8" cy="160" r=".46"/>
<circle cx="163.8" cy="190.5" r=".46"/>
<circle cx="54.6" cy="21.6" r=".46"/>
<circle cx="67.3" cy="31.8" r=".46"/>
</g>
<g font-size="2.8" fill="#840000">
<text x="178" y="190.9">Title:</text>
<text x="187.7" y="190.9">Momentum</text>
<text x="205.9" y="190.9">PCB</text>
<text x="214.2" y="190.9">(default</text>
<text x="228.3" y="190.9">variant)</text>
</g>
<g font-size="2.1" fill="#840000">
<text x="178" y="184">Sheet:</text>
<text x="178" y="181.2">Daniel</text>
<text x="186.7" y="181.2">Jeon</text>
<text x="178" y="186.7">File:</text>
<text x="184.1" y="186.7">momentum_pcb.kicad_sch</text>
<text x="178" y="196.9">KiCad</text>
<text x="178" y="194.1">Size:</text>
<text x="184.7" y="194.1">A4</text>
<text x="185.7" y="196.9">E.D.A.</text>
<text x="193.3" y="196.9">9.0.1</text>
<text x="200" y="194.1">Date:</text>
<text x="263" y="194.3">Rev:</text>
<text x="263" y="196.9">Id:</text>
<text x="267.1" y="196.9">1/8</text>
<text x="269.4" y="194.3">0.2.0</text>
</g>
<g font-size="1.8" fill="#840000">
<text x="35" y="11.9">1</text>
<text x="85" y="11.9">2</text>
<text x="135" y="11.9">3</text>
<text x="185" y="11.9">4</text>
<text x="235" y="11.9">5</text>
<text x="285" y="11.9">6</text>
<text x="10.3" y="35.9">A</text>
<text x="285.3" y="35.9">A</text>
<text x="10.3" y="85.9">B</text>
<text x="285.3" y="85.9">B</text>
<text x="10.3" y="135.9">C</text>
<text x="285.3" y="135.9">C</text>
<text x="10.3" y="185.9">D</text>
<text x="285.3" y="185.9">D</text>
<text x="35" y="199.9">1</text>
<text x="85" y="199.9">2</text>
<text x="135" y="199.9">3</text>
<text x="185" y="199.9">4</text>
<text x="235" y="199.9">5</text>
<text x="285" y="199.9">6</text>
</g>
<g font-size="1.8" fill="#006464">
<text x="15.1" y="16.1">+3V3</text>
<text x="52.6" y="16.1">+5V</text>
<text x="65.9" y="16.1">U1</text>
<text x="77.4" y="16.1">+3V3</text>
<text x="93.4" y="16.1">+5V_RAW</text>
<text x="112.3" y="16.1">+5V_INTF</text>
<text x="129.6" y="16.1">+5V_USBC</text>
<text x="146.6" y="16.1">+5V_INTF</text>
<text x="189.7" y="16.1">+5V</text>
<text x="200.6" y="16.1">+3V3</text>
<text x="241.3" y="14.5">momentum_pcb_usb_prog</text>
<text x="20.3" y="19.9">J1</text>
<text x="20.3" y="22.5">TC2050-IDC-NL</text>
<text x="60.1" y="18.6">LD1117S33CTR</text>
<text x="62.7" y="22.5">VI</text>
<text x="69.3" y="22.5">VO</text>
<text x="204.7" y="23.7">R1</text>
<text x="242.8" y="18.6">BOOT0</text>
<text x="242.8" y="21.2">NRST</text>
<text x="242.8" y="23.7">UART_RX</text>
<text x="18.6" y="27.2" transform="rotate(-90 18.6 27.2)">VCC</text>
<text x="26.6" y="26.3">~{RESET}</text>
<text x="57.2" y="26.3">C1</text>
<text x="57.2" y="28.8">100n</text>
<text x="68.2" y="26.2" transform="rotate(-90 68.2 26.2)">GND</text>
<text x="82.6" y="26.3">C2</text>
<text x="82.6" y="28.8">10u</text>
<text x="137.2" y="26.3">C3</text>
<text x="137.2" y="28.8">100n</text>
<text x="153.7" y="26.3">C4</text>
<text x="153.7" y="28.8">100n</text>
<text x="170.1" y="27.5">U2</text>
<text x="184.2" y="28.8">100n</text>
<text x="186.5" y="26.3">C5</text>
<text x="204.7" y="26.3">2k2</text>
<text x="242.8" y="26.3">UART_TX</text>
<text x="21.2" y="33.9">SWCLK/TCK</text>
<text x="164.3" y="33.9">VIN1</text>
<text x="165.4" y="30.1">TPS2116DRL</text>
<text x="173.6" y="33.9">VOUT</text>
<text x="205.7" y="33.9">D3</text>
<text x="21.5" y="36.4">SWDIO/TMS</text>
<text x="23.4" y="39">SWO/TDO</text>
<text x="92.1" y="41.5">+5V_RAW</text>
<text x="114.9" y="41.5">+5V_INTF</text>
<text x="164.3" y="36.4">PR1</text>
<text x="164.3" y="41.5">MODE</text>
<text x="205.7" y="36.4">Yellow</text>
<text x="241.3" y="36.1">momentum_pcb_imu</text>
<text x="242.8" y="40.2">IMU_NRST</text>
<text x="18.6" y="45.2" transform="rotate(-90 18.6 45.2)">GND/VPROG</text>
<text x="25" y="45.2" transform="rotate(-90 25 45.2)">GND</text>
<text x="102.6" y="45.3">5V</text>
<text x="106.1" y="45.3">BYPASS</text>
<text x="106.1" y="42.8">JP1</text>
<text x="164.3" y="44">VIN2</text>
<text x="172.3" y="45.2" transform="rotate(-90 172.3 45.2)">GND</text>
<text x="176.2" y="44">ST</text>
<text x="242.8" y="42.8">IMU_CS</text>
<text x="242.8" y="47.9">IMU_MISO</text>
<text x="242.8" y="45.3">IMU_SCK</text>
<text x="242.8" y="50.4">IMU_MOSI</text>
<text x="242.8" y="52.9">IMU_PS0</text>
<text x="242.8" y="55.5">IMU_INT</text>
<text x="203.2" y="63.1">TP1</text>
<text x="203.2" y="65.6">GPS_NRST</text>
<text x="241.3" y="65.3">momentum_pcb_gps</text>
<text x="118" y="66.9">+3V3</text>
<text x="203.2" y="69.4">TP2</text>
<text x="203.2" y="72">GPS_RX</text>
<text x="242.8" y="69.4">GPS_NRST</text>
<text x="242.8" y="72">GPS_UART_RX</text>
<text x="85.1" y="75.8">C6</text>
<text x="97.8" y="75.8">C7</text>
<text x="110.5" y="75.8">C8</text>
<text x="123.2" y="75.8">C9</text>
<text x="203.2" y="75.8">TP3</text>
<text x="242.8" y="74.5">GPS_UART_TX</text>
<text x="85.1" y="78.3">100n</text>
<text x="97.8" y="78.3">100n</text>
<text x="110.5" y="78.3">100n</text>
<text x="123.2" y="78.3">4u7</text>
<text x="203.2" y="82.1">TP4</text>
<text x="203.2" y="78.3">GPS_TX</text>
<text x="22.8" y="88.5">+3V3</text>
<text x="30.8" y="87.2">TS04-66-43-BK-100-SMT</text>
<text x="42.4" y="84.7">SW1</text>
<text x="118" y="89.8">+3V3</text>
<text x="203.2" y="84.7">WS2812B</text>
<text x="213.1" y="84.7">DOUT</text>
<text x="241.3" y="84.4">momentum_pcb_baro</text>
<text x="242.8" y="88.5">BARO_I2C_SCL</text>
<text x="81.3" y="93.6">U3</text>
<text x="122.4" y="93.6">Y1</text>
<text x="242.8" y="91">BARO_I2C_SDA</text>
<text x="43.3" y="98.7">100n</text>
<text x="44.4" y="96.1">C10</text>
<text x="74.5" y="100.9" transform="rotate(-90 74.5 100.9)">VDD</text>
<text x="77.1" y="100.9" transform="rotate(-90 77.1 100.9)">VDD</text>
<text x="79.6" y="101.9" transform="rotate(-90 79.6 101.9)">VDDA</text>
<text x="81.3" y="96.1">STM32L432KCU</text>
<text x="121.5" y="100.9" transform="rotate(-90 121.5 100.9)">VDD</text>
<text x="122.3" y="96.1">ECS-2520MV-080-BN</text>
<text x="133.2" y="99.9">+3V3</text>
<text x="241.3" y="100.9">momentum_pcb_can</text>
<text x="66.5" y="102.5">NRST</text>
<text x="66.5" y="107.5">BOOT0</text>
<text x="82.1" y="102.5">PA0</text>
<text x="82.1" y="105">PA1</text>
<text x="82.1" y="107.5">PA2</text>
<text x="113.5" y="102.5">OUT</text>
<text x="118.7" y="102.5">Tri-State</text>
<text x="121.5" y="106.2" transform="rotate(-90 121.5 106.2)">GND</text>
<text x="242.8" y="105">CAN_RX</text>
<text x="242.8" y="107.5">CAN_TX</text>
<text x="20.3" y="113.9">10k</text>
<text x="21.3" y="111.4">R2</text>
<text x="66.5" y="112.6">PC14</text>
<text x="82.1" y="110.1">PA3</text>
<text x="82.1" y="112.6">PA4</text>
<text x="66.5" y="115.2">PC15</text>
<text x="82.1" y="115.2">PA5</text>
<text x="82.1" y="117.7">PA6</text>
<text x="241.3" y="117.4">momentum_pcb_led</text>
<text x="66.5" y="120.2">PB0</text>
<text x="66.5" y="122.8">PB1</text>
<text x="66.5" y="125.3">PB3</text>
<text x="82.1" y="120.2">PA7</text>
<text x="82.1" y="122.8">PA8</text>
<text x="82.1" y="125.3">PA9</text>
<text x="242.8" y="121.5">LED_PWM</text>
<text x="242.8" y="124.1">DOUT_LED_PWM</text>
<text x="66.5" y="127.9">PB4</text>
<text x="66.5" y="130.4">PB5</text>
<text x="80.9" y="127.9">PA10</text>
<text x="80.9" y="130.4">PA11</text>
<text x="66.5" y="132.9">PB6</text>
<text x="66.5" y="135.5">PB7</text>
<text x="80.9" y="132.9">PA12</text>
<text x="80.9" y="135.5">PA13</text>
<text x="241.3" y="133.9">momentum_interface</text>
<text x="80.9" y="138">PA14</text>
<text x="80.9" y="140.6">PA15</text>
<text x="242.8" y="138">SPI_MOSI</text>
<text x="242.8" y="143.1">SPI_SCK</text>
<text x="242.8" y="140.6">SPI_MISO</text>
<text x="74.5" y="144.3" transform="rotate(-90 74.5 144.3)">VSS</text>
<text x="77.1" y="144.3" transform="rotate(-90 77.1 144.3)">VSS</text>
<text x="79.6" y="144.3" transform="rotate(-90 79.6 144.3)">VSS</text>
<text x="242.8" y="148.2">NRST</text>
<text x="242.8" y="145.6">SPI_CS</text>
<text x="90.6" y="155.8">+3V3</text>
<text x="96.5" y="167.2">100n</text>
<text x="96.5" y="164.7">C11</text>
<text x="124.5" y="164.7">TXB0106RGYR</text>
<text x="124.5" y="162.2">U4</text>
<text x="147.3" y="167.2">100n</text>
<text x="147.3" y="164.7">C12</text>
<text x="112.3" y="168.5">OE</text>
<text x="112.3" y="173.6">A1</text>
<text x="117.7" y="169.9" transform="rotate(-90 117.7 169.9)">V_{CCA}</text>
<text x="122.8" y="170" transform="rotate(-90 122.8 170)">V_{CCB}</text>
<text x="123.8" y="173.6">B1</text>
<text x="112.3" y="176.1">A2</text>
<text x="112.3" y="178.7">A3</text>
<text x="123.8" y="176.1">B2</text>
<text x="123.8" y="178.7">B3</text>
<text x="156.2" y="177.4">+5V</text>
<text x="162" y="178.7">JP2</text>
<text x="166.8" y="177.4">+3V3</text>
<text x="17.8" y="181.2">FM1</text>
<text x="17.8" y="183.7">1mm</text>
<text x="27.9" y="181.2">FM2</text>
<text x="27.9" y="183.7">1mm</text>
<text x="38.1" y="181.2">FM3</text>
<text x="38.1" y="183.7">1mm</text>
<text x="112.3" y="181.2">A4</text>
<text x="112.3" y="183.7">A5</text>
<text x="123.8" y="181.2">B4</text>
<text x="123.8" y="183.7">B5</text>
<text x="160" y="181.2">V_LEVEL</text>
<text x="17.8" y="187.6">FM4</text>
<text x="17.8" y="190.1">1mm</text>
<text x="27.9" y="187.6">FM5</text>
<text x="27.9" y="190.1">1mm</text>
<text x="38.1" y="187.6">FM6</text>
<text x="38.1" y="190.1">1mm</text>
<text x="112.3" y="186.3">A6</text>
<text x="119" y="187.5" transform="rotate(-90 119 187.5)">GND</text>
<text x="121.5" y="187.5" transform="rotate(-90 121.5 187.5)">PAD</text>
<text x="123.8" y="186.3">B6</text>
</g>
<g font-size="1.8" fill="#0f0f0f">
<text x="226.1" y="17.4">BOOT0</text>
<text x="226.1" y="22.5">USART1_TX</text>
<text x="226.1" y="20">NRST</text>
<text x="38.2" y="25.1">NRST</text>
<text x="226.1" y="25.1">USART1_RX</text>
<text x="36.7" y="32.7">SWCLK</text>
<text x="37.1" y="35.2">SWDIO</text>
<text x="226.1" y="39">GPIO_IMU_NRST</text>
<text x="226.1" y="41.6">SPI1_CS</text>
<text x="226.1" y="44.1">SPI1_SCK</text>
<text x="226.1" y="46.6">SPI1_MISO</text>
<text x="226.1" y="51.7">GPIO_IMU_PS0</text>
<text x="226.1" y="49.2">SPI1_MOSI</text>
<text x="226.1" y="54.3">EXTI0_IMU_INT</text>
<text x="181.6" y="63.2">GPIO_GPS_NRST</text>
<text x="181.6" y="69.5">USART2_TX</text>
<text x="226.1" y="70.8">USART2_TX</text>
<text x="226.1" y="68.2">GPIO_GPS_NRST</text>
<text x="181.6" y="75.9">USART2_RX</text>
<text x="226.1" y="73.3">USART2_RX</text>
<text x="181.6" y="82.2">DOUT_LED_PWM</text>
<text x="226.1" y="89.8">I2C1_SDA</text>
<text x="226.1" y="87.3">I2C1_SCL</text>
<text x="56" y="91.1">NRST</text>
<text x="26.7" y="103.8">BOOT0</text>
<text x="90.6" y="103.8">GPIO_IMU_NRST</text>
<text x="95" y="106.3">USART2_TX</text>
<text x="226.1" y="103.8">CAN1_RX</text>
<text x="226.1" y="106.3">CAN1_TX</text>
<text x="47" y="114">GPIO_GPS_NRST</text>
<text x="94.7" y="108.9">USART2_RX</text>
<text x="96.2" y="114">SPI1_SCK</text>
<text x="97.5" y="111.4">SPI1_CS</text>
<text x="47" y="119">EXTI0_IMU_INT</text>
<text x="95.3" y="116.5">SPI1_MISO</text>
<text x="95.3" y="119">SPI1_MOSI</text>
<text x="47" y="124.1">SPI3_SCK</text>
<text x="47" y="121.6">GPIO_IMU_PS0</text>
<text x="95" y="124.1">USART1_TX</text>
<text x="96.2" y="121.6">TIM1_CH1</text>
<text x="226.1" y="120.3">PWM_LED</text>
<text x="226.1" y="122.8">DOUT_LED_PWM</text>
<text x="47" y="129.2">SPI3_MOSI</text>
<text x="47" y="131.7">I2C1_SCL</text>
<text x="47" y="126.7">SPI3_MISO</text>
<text x="94.7" y="126.7">USART1_RX</text>
<text x="96.9" y="129.2">CAN1_RX</text>
<text x="97.2" y="131.7">CAN1_TX</text>
<text x="47" y="134.3">I2C1_SDA</text>
<text x="99" y="136.8">SWCLK</text>
<text x="99.3" y="134.3">SWDIO</text>
<text x="226.1" y="136.8">SPI_MOSI</text>
<text x="97.5" y="139.4">SPI3_CS</text>
<text x="226.1" y="141.9">SPI_SCK</text>
<text x="226.1" y="139.4">SPI_MISO</text>
<text x="226.1" y="144.4">SPI_CS</text>
<text x="226.1" y="147">NRST</text>
<text x="146.9" y="159.7">V_IO</text>
<text x="97.8" y="177.5">SPI3_MISO</text>
<text x="97.8" y="180">SPI3_SCK</text>
<text x="97.8" y="174.9">SPI3_MOSI</text>
<text x="130.8" y="177.5">SPI_MISO</text>
<text x="130.8" y="174.9">SPI_MOSI</text>
<text x="131.7" y="180">SPI_SCK</text>
<text x="97.8" y="182.5">SPI3_CS</text>
<text x="97.8" y="185.1">TIM1_CH1</text>
<text x="130.9" y="185.1">PWM_LED</text>
<text x="133" y="182.5">SPI_CS</text>
<text x="166" y="190.2">V_IO</text>
</g>
<g font-size="1.8" fill="#a90000">
<text x="17.5" y="22.3" transform="rotate(-90 17.5 22.3)">1</text>
<text x="60.3" y="21.3">3</text>
<text x="73" y="21.3">2</text>
<text x="33" y="25.1">10</text>
<text x="67.1" y="28.6" transform="rotate(-90 67.1 28.6)">1</text>
<text x="33.6" y="32.8">4</text>
<text x="33.6" y="35.3">2</text>
<text x="161.9" y="32.8">3</text>
<text x="161.9" y="35.3">4</text>
<text x="179.6" y="32.8">2</text>
<text x="33.6" y="37.8">6</text>
<text x="161.9" y="40.4">5</text>
<text x="17.5" y="47.7" transform="rotate(-90 17.5 47.7)">5</text>
<text x="23.9" y="47.7" transform="rotate(-90 23.9 47.7)">3</text>
<text x="161.9" y="42.9">6</text>
<text x="171.2" y="47.7" transform="rotate(-90 171.2 47.7)">1</text>
<text x="179.6" y="42.9">8</text>
<text x="73.4" y="96" transform="rotate(-90 73.4 96)">1</text>
<text x="78.5" y="96" transform="rotate(-90 78.5 96)">5</text>
<text x="120.4" y="96" transform="rotate(-90 120.4 96)">4</text>
<text x="64.1" y="101.3">4</text>
<text x="75.9" y="96.6" transform="rotate(-90 75.9 96.6)">17</text>
<text x="86.9" y="101.3">6</text>
<text x="111.1" y="101.3">3</text>
<text x="128.8" y="101.3">1</text>
<text x="63.5" y="106.4">31</text>
<text x="86.9" y="103.9">7</text>
<text x="86.9" y="106.4">8</text>
<text x="64.1" y="111.5">2</text>
<text x="86.3" y="111.5">10</text>
<text x="86.9" y="109">9</text>
<text x="120.4" y="108.7" transform="rotate(-90 120.4 108.7)">2</text>
<text x="63.5" y="119.1">14</text>
<text x="64.1" y="114">3</text>
<text x="86.3" y="114">11</text>
<text x="86.3" y="116.6">12</text>
<text x="86.3" y="119.1">13</text>
<text x="63.5" y="121.7">15</text>
<text x="63.5" y="124.2">26</text>
<text x="86.3" y="121.7">18</text>
<text x="86.3" y="124.2">19</text>
<text x="63.5" y="126.7">27</text>
<text x="63.5" y="129.3">28</text>
<text x="63.5" y="131.8">29</text>
<text x="86.3" y="126.7">20</text>
<text x="86.3" y="129.3">21</text>
<text x="86.3" y="131.8">22</text>
<text x="63.5" y="134.4">30</text>
<text x="86.3" y="134.4">23</text>
<text x="86.3" y="136.9">24</text>
<text x="86.3" y="139.4">25</text>
<text x="73.4" y="147.4" transform="rotate(-90 73.4 147.4)">16</text>
<text x="75.9" y="147.4" transform="rotate(-90 75.9 147.4)">32</text>
<text x="78.5" y="147.4" transform="rotate(-90 78.5 147.4)">33</text>
<text x="109.8" y="167.4">8</text>
<text x="116.6" y="164.5" transform="rotate(-90 116.6 164.5)">2</text>
<text x="121.7" y="165.1" transform="rotate(-90 121.7 165.1)">15</text>
<text x="109.8" y="172.5">1</text>
<text x="127" y="172.5">16</text>
<text x="109.8" y="175">3</text>
<text x="109.8" y="177.5">4</text>
<text x="127" y="175">14</text>
<text x="127" y="177.5">13</text>
<text x="109.8" y="180.1">5</text>
<text x="109.8" y="182.6">6</text>
<text x="109.8" y="185.2">7</text>
<text x="127" y="180.1">12</text>
<text x="127" y="182.6">11</text>
<text x="127" y="185.2">10</text>
<text x="159.3" y="183.9">1</text>
<text x="166.9" y="183.9">3</text>
<text x="117.9" y="189.9" transform="rotate(-90 117.9 189.9)">9</text>
<text x="120.4" y="190.5" transform="rotate(-90 120.4 190.5)">17</text>
<text x="163.6" y="187.4" transform="rotate(-90 163.6 187.4)">2</text>
</g>
<g font-size="1.8" fill="#939391">
<text x="108" y="22.5">SS14</text>
<text x="109.1" y="19.9">D1</text>
<text x="100.3" y="28.8">D2</text>
<text x="100.3" y="31.3">SMBJ5.0A</text>
<text x="20.9" y="98.7">J2</text>
</g>
<g font-size="1.8" fill="#725600">
<text x="241.3" y="30.3">File:</text>
<text x="246.5" y="30.3">momentum_pcb_usb_prog.kicad_sch</text>
<text x="241.3" y="59.5">File:</text>
<text x="246.5" y="59.5">momentum_pcb_imu.kicad_sch</text>
<text x="241.3" y="78.5">File:</text>
<text x="246.5" y="78.5">momentum_pcb_gps.kicad_sch</text>
<text x="241.3" y="95">File:</text>
<text x="246.5" y="95">momentum_pcb_baro.kicad_sch</text>
<text x="241.3" y="111.5">File:</text>
<text x="246.5" y="111.5">momentum_pcb_can.kicad_sch</text>
<text x="241.3" y="128">File:</text>
<text x="246.5" y="128">momentum_pcb_led.kicad_sch</text>
<text x="241.3" y="152.2">File:</text>
<text x="246.5" y="152.2">momentum_interface.kicad_sch</text>
</g>
<g font-size="1.8" fill="#0000c2">
<text x="50.8" y="37.6">5V</text>
<text x="54.6" y="37.6">to</text>
<text x="57.9" y="37.6">3V3</text>
<text x="62.9" y="37.6">LDO</text>
<text x="205.7" y="41.3">LED V_{f}</text>
<text x="213.2" y="41.3">=</text>
<text x="216" y="41.3">~2V</text>
<text x="132.1" y="45.8">PR1</text>
<text x="132.1" y="47.9">Ref</text>
<text x="136.4" y="47.9">voltage</text>
<text x="137" y="45.8">=</text>
<text x="139.8" y="45.8">VIN1,</text>
<text x="144.4" y="47.9">=</text>
<text x="145.8" y="45.8">no</text>
<text x="147.2" y="47.9">1V</text>
<text x="149.3" y="45.8">voltage</text>
<text x="157.4" y="45.8">divider</text>
<text x="184.1" y="46.3">LED on</text>
<text x="192.3" y="46.3">when</text>
<text x="198.2" y="46.3">VOUT =</text>
<text x="206.9" y="46.3">VIN1</text>
<text x="91.4" y="52.8">5V</text>
<text x="95.2" y="52.8">Interface</text>
<text x="105.1" y="52.8">Protection</text>
<text x="116.3" y="52.8">(Optional)</text>
<text x="132.1" y="49.9">VIN1</text>
<text x="132.1" y="52">VIN1</text>
<text x="137.5" y="49.9">þÿ&quot;e1V</text>
<text x="137.5" y="52">&lt;</text>
<text x="140.3" y="52">1V</text>
<text x="148.1" y="49.9">VOUT =</text>
<text x="148.1" y="52">VOUT =</text>
<text x="156.8" y="49.9">VIN1</text>
<text x="156.8" y="52">VIN2</text>
<text x="14" y="55.4">Program/Debug</text>
<text x="30.6" y="55.4">(Top)</text>
<text x="129.5" y="56.6">OR</text>
<text x="133.6" y="56.6">5V</text>
<text x="137.4" y="56.6">Source</text>
<text x="145.3" y="56.6">Selector</text>
<text x="99.7" y="69.6">4u7</text>
<text x="104.8" y="69.6">bulk</text>
<text x="110.2" y="69.6">capacitor</text>
<text x="177.8" y="88.4">QA</text>
<text x="181.7" y="88.4">-</text>
<text x="184.7" y="88.4">Test</text>
<text x="190" y="88.4">pads</text>
<text x="14" y="194.1">Global</text>
<text x="14" y="196.1">(1mm</text>
<text x="20.9" y="196.1">fiducial</text>
<text x="21.5" y="194.1">Fiducial</text>
<text x="30.5" y="194.1">Markers</text>
<text x="31.6" y="196.1">2mm</text>
<text x="37.7" y="196.1">mask)</text>
<text x="88.9" y="196.3">5V</text>
<text x="92.7" y="196.3">Level</text>
<text x="99" y="196.3">Shift</text>
</g>
<g font-size="1.8" fill="#a5a4a2">
<text x="25.1" y="94.7" transform="rotate(-90 25.1 94.7)">2</text>
<text x="25.1" y="102.3" transform="rotate(-90 25.1 102.3)">1</text>
</g>
</svg>
